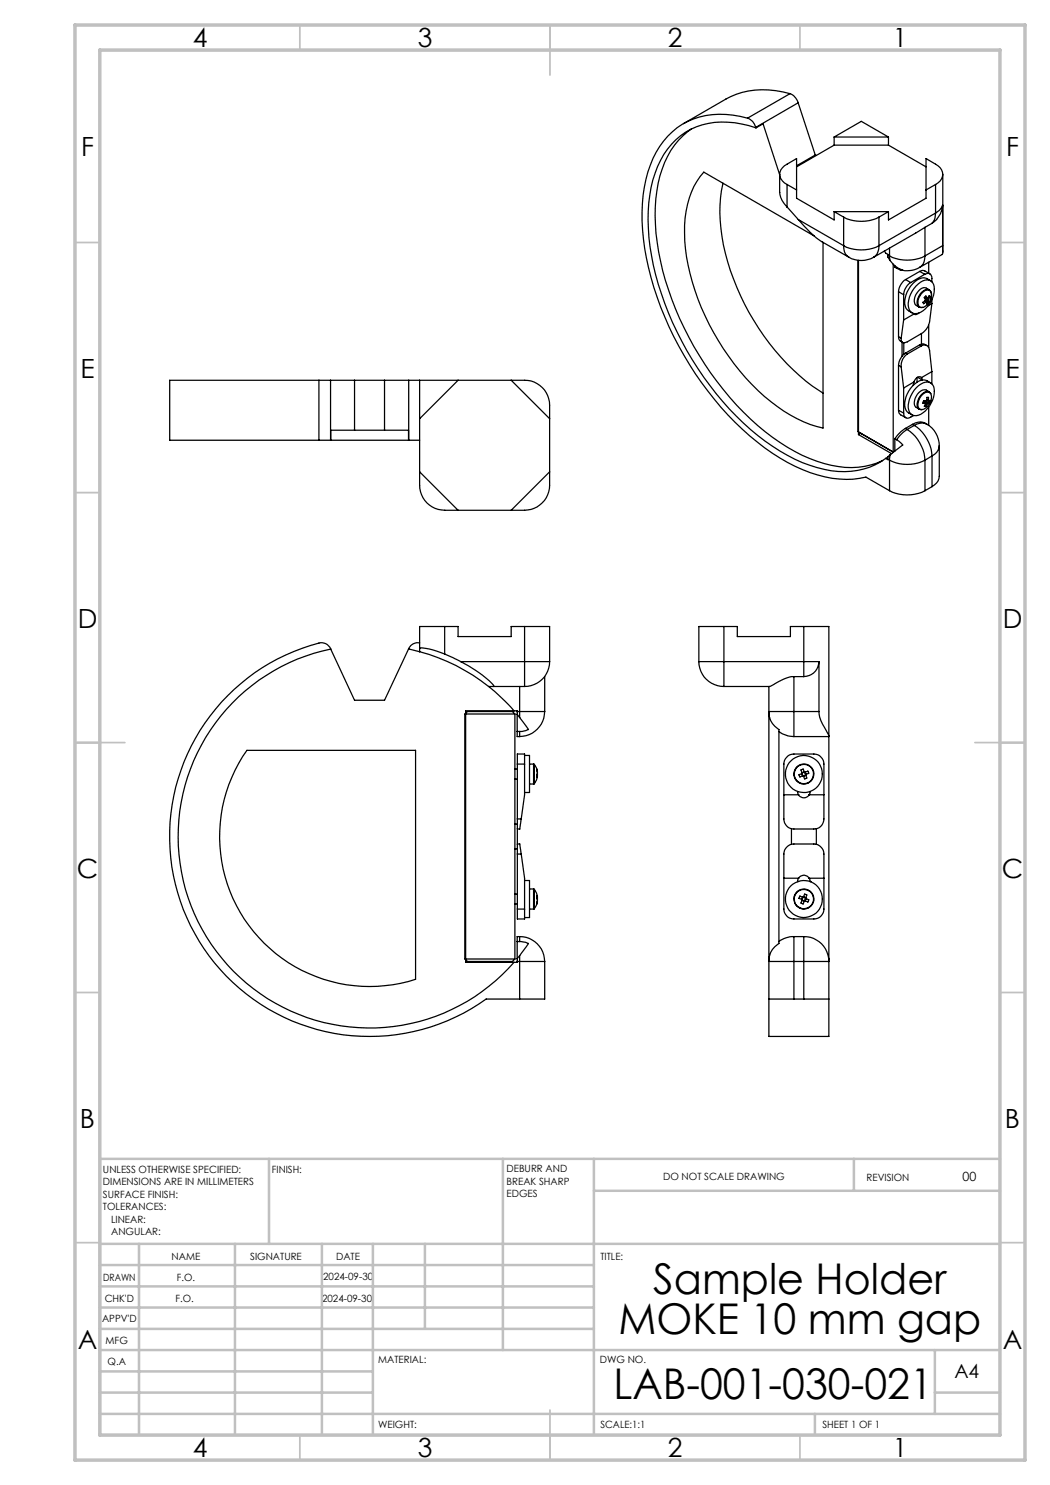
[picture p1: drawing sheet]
<svg xmlns="http://www.w3.org/2000/svg" width="210mm" height="297mm" viewBox="0 0 210 297" stroke-linecap="round" stroke-linejoin="round" font-family="sans-serif">
<g fill="none" stroke="#000" stroke-width=".25">
<path d="M158 18.7a16.5 16.5 0 0 0-12.8 1.1l-8.5 4.9M158 18.7a2.9 2.9 0 0 1 1.6 1.9M158 18.7l-8.5 4.9M138.3 25.8a15.9 15.9 0 0 0-6.3 9.4 39.7 39.7 0 0 0 1.1 20.9 62.7 62.7 0 0 0 21.4 31.4 28.2 28.2 0 0 0 15.9 6 14.6 14.6 0 0 0 6.1-1.4M144.6 36.7a32.6 32.6 0 0 0 2.1 19 47 47 0 0 0 17.2 22.4l.7 .5M149.5 23.6a16.2 16.2 0 0 0-14.1 1.9 18.2 18.2 0 0 0-6.5 11.9 45 45 0 0 0 2.5 22.1 64.7 64.7 0 0 0 21.5 30.1 30.2 30.2 0 0 0 15 6.2 15.2 15.2 0 0 0 5.3-.4l4.7 2.7M149.5 23.6a2.63 2.63 0 0 1 1.7 1.9M151.2 25.5v.1M151.2 25.6a16.4 16.4 0 0 0-14.1 .9 15.9 15.9 0 0 0-6.5 9.5 40.2 40.2 0 0 0 1.7 22.8 61.8 61.8 0 0 0 20.8 29.5 27.6 27.6 0 0 0 15.8 6 14 14 0 0 0 8.2-2.6M151.2 25.6l1.4-.8 3.3 10.1M155.9 34.9l.1 3.6a4.2 4.2 0 0 0 1.4 2.9M157.4 36.9a2.13 2.13 0 0 1-1.5-2 2.13 2.13 0 0 1 1.5-2.1l1.9-1.1v7.9l7.5 4.4v-1.7"/>
<path d="M157.4 36.9v4.5M157.4 36.9l1.9 1.1M159.6 20.6l-8.4 4.9M159.6 20.6l3.5 10.4M163.1 31l-3.8 2.2M163.1 31l.1 .1M166.8 29l-7.5 4.4M166.8 29h10.9M166.8 27.4v1.6M166.8 27.4h10.9M166.8 27.4l5.5-3.1 5.4 3.1M177.7 29l7.5 4.4"/>
<path d="M177.7 27.4v1.6M187.1 36.9a2.15 2.15 0 0 0 1.5-2 2.15 2.15 0 0 0-1.5-2.1l-1.9-1.1v7.9l-7.5 4.4v-1.7M187.1 36.9l-1.9 1.1M187.1 36.9v5.7M188.6 34.9v15.5M157.4 41.4l2.3 2.5M159.7 43.9a22.2 22.2 0 0 0 4.8 4.5l5.3 3M159.7 43.9l9 5.2M162.8 47.2l-22-12.8a17.3 17.3 0 0 0-3.9 12.2 44.9 44.9 0 0 0 7.8 23.1 39.4 39.4 0 0 0 16.1 14.7l1.3 .5 2.5 .7v-37.1M166.8 42.3l1.9 1.1M166.8 42.3h10.9M168.7 43.4a7.8 7.8 0 0 0 7.1 0"/>
<path d="M168.7 49.1a7.8 7.8 0 0 0 7.1 0M168.7 49.1a2.43 2.43 0 0 0 1.1 2.3M168.7 43.4v5.7M169.8 51.4a5 5 0 0 0 5 0M171.6 52.1v34.2l7 4.1v-37.6M171.7 52.1v34.8M175.8 49.1a2.65 2.65 0 0 1-1 2.3M175.8 43.4v5.7M176.9 50.2l.7 .8M177.6 51v.4l.4 .7M177.6 51l.3 .2M177.7 42.3l-1.9 1.1"/>
<path d="M177.9 51.2a7.8 7.8 0 0 0 7.1 0M177.9 51.2l.1 .9M177.9 49.6v1.6M178 52.1a5.1 5.1 0 0 0 2.6 1.9l-1.3-.3-.3-.3v-.2M179.7 58.3l1 .6M179.7 58.3v9M180.7 58.9v5.1M181.1 55.9a3.2 3.2 0 0 0-1.4 2.4M181.1 55.9l1 .6M182.1 56.5a3.2 3.2 0 0 0-1.4 2.4M183.2 57.2a2.49 2.49 0 0 1 3-1 2.85 2.85 0 0 1 .3 3.4 4.7 4.7 0 0 1-3.3 3.1 1.46 1.46 0 0 1-1.6-1.6v-.5a5.9 5.9 0 0 1 1.6-3.4zM183.7 58.2a1.33 1.33 0 0 1 2.1-.2 2.14 2.14 0 0 0-2.2 1.7 1.37 1.37 0 0 0 .2 1.7 1.54 1.54 0 0 1-.6-2.5z"/>
<path d="M183.9 53.5a5.1 5.1 0 0 1-3.9 .4M183.9 54.3a.93 .93 0 0 1 1.1-.1l1 .6M183.9 54.3l1.1 .6M183.9 54.3l-2.8 1.6M184.6 58.5a.93 .93 0 0 1 1.2-.5 .93 .93 0 0 1 .5 1.2l-.1 .5-.5 .9a1.57 1.57 0 0 1-1.8 .8 2.21 2.21 0 0 1 .7-2.9zM184.9 59.5l.8 .4M184.9 59.6l.7 .5M185 54.9a.87 .87 0 0 1 1-.1 .87 .87 0 0 1 .4 .9v.7M185 54.9l-2.9 1.6M185 59.4l.4 .2M185 45.5l-10.2 5.9M185 51.2a2.57 2.57 0 0 1-1.1 2.3"/>
<path d="M185 45.5v5.7M185 59.8l.7 .6M185.4 59.6l-.2-.3a.32 .32 0 0 0-.3 .2 .32 .32 0 0 0 .2 .4v.2l-.5 .4 .1 .2 .5-.3M185.7 59.9l-.1 .2M185.7 59.4h.3M185.7 52.5v2.1M185.8 58a1.44 1.44 0 0 1 .3 1.9M186 59.4l-.3 .5M186 59.4l-.2-.3-.4 .5M186.1 56.2a2.13 2.13 0 0 0-3.1 .1 5 5 0 0 0-1.8 5.3l.2 .3 1 .7M186.4 59.9v.8M186.4 44.7l-1.4 .8"/>
<path d="M187.1 42.6a2.7 2.7 0 0 1-.7 2.1M187.1 42.6l-11.3 6.5M188.5 41a4.8 4.8 0 0 1-2.1 3.7M188.5 49.1v.8a.84 .84 0 0 1-.1 1l-4.5 2.6M188.5 41a2.89 2.89 0 0 1-1.4 1.6M188.5 41v8.1M188.5 49.1l-3.5 2.1M63.8 76.1h2.3M63.8 76.1h-29.9v11.9h29.9M63.8 76.1v11.9M66.1 76.1h15.6M66.1 76.1v11.9"/>
<path d="M70.9 76.1v9.9M76.9 76.1v9.9M81.7 76.1h2.2M81.7 76.1v11.9M83.9 76.1h21a5 5 0 0 1 5 4.9v16a5.1 5.1 0 0 1-5 5.1h-16a5 5 0 0 1-5-5.1zM91.6 76.1l-7.7 7.6M102.2 76.1l7.7 7.6M179.7 67.3v.4a1.12 1.12 0 0 0 .8 .8M179.7 67.3l.5 .4M179.7 73.1v9M179.7 73.1l.5 .3M180.2 73.4l.5 4.2"/>
<path d="M180.4 68.4v2.8M180.7 77.6v5M180.7 64l-.5 3.7M180.8 68.6v2.3M181.1 70.6a3.2 3.2 0 0 0-1.4 2.5M181.1 70.6l.4 .2M181.5 70.8a2.83 2.83 0 0 0-1.3 2.6M182.7 62.7l.1 .1M182.8 76.4l-.1 .6M182.8 62.8l-2.1 1.2M182.8 76.4l-2.1 1.2M183.2 77.6a2.54 2.54 0 0 1 3-.9 2.85 2.85 0 0 1 .3 3.3 4.7 4.7 0 0 1-3.3 3.1 1.51 1.51 0 0 1-1.6-1.5l.3-1.8 .6-1.2z"/>
<path d="M183.4 75.5v.9M183.5 75.5l.9 .5M183.8 62.6l-.7 .3-.3-.1M183.8 61.4l.1 .1M183.9 61.4l.6 .1M183.9 69l.3-.1a1 1 0 0 1 1.1 .2M183.9 69l.4 .2M183.9 69l-2.8 1.6M184.3 79.1a1.16 1.16 0 0 1 1.9-.4 2.61 2.61 0 0 1-1.8 3.2 .98 .98 0 0 1-.7-1.5zM184.3 66.7l-2.8 1.7a.72 .72 0 0 1-.9 .1 .72 .72 0 0 1-.4-.8M184.3 69.2a1.04 1.04 0 0 1 1.1-.1 1.04 1.04 0 0 1 .5 1l.5 4.2M184.3 75.5a.99 .99 0 0 0-1.5 .9"/>
<path d="M184.3 75.5l.1 .5M184.3 69.2l-2.8 1.6M184.3 66.7v2.1M184.4 76h.1M185.2 60.4h.1M185.2 60.4l-.3-.2 .4 .2M185.3 79.9l.3 .1M185.3 80l.4 .2M185.6 60.1l.1 .3M185.7 60.4l-.3 .3-.1-.3M185.7 65v4.5M185.8 78.3a2.18 2.18 0 0 0-2.3 2.2 .98 .98 0 0 0 .9 1.4"/>
<path d="M185.8 78.4l.3 .3M185.8 78.4a1.46 1.46 0 0 0-2.3 .4 1.89 1.89 0 0 0-.2 2.7l.5 .3M186.1 76.6a2.13 2.13 0 0 0-3.1 .2 4.9 4.9 0 0 0-1.8 5.2l.2 .4 1 .6M186.4 60.7l-.5 3.7a3.6 3.6 0 0 1-1.6 2.3M186.4 60.7l-.8 .5M186.4 74.3v2.5M186.4 74.3l-2.1 1.2M63.8 88h2.3M66.1 88h.1M66.1 88h15.6M66.1 88v-2h15.6v2M81.7 88h.1"/>
<path d="M81.7 88h2.2M83.9 94.4l7.7 7.7M109.9 94.4l-7.7 7.7M171.7 86.9l6.6 3.8M171.8 86.5l.5 .2M172.2 86.6l-.5 .3M177.1 91.7l.5 .2v-.1M177.6 91.8l.3 .2M177.6 91.4l-.5 .3M177.9 92a7.8 7.8 0 0 0 7.1 0M177.9 98.1a7.8 7.8 0 0 0 7.1 0M177.9 92v6.1"/>
<path d="M178 91l-.1 1M178 91l-.4 .3v.5M179 87.7v2.5M179 87.7l.3 .2M179.3 87.9l1.3 1.1-2.6 2M179.7 82.1l.3 .7 1.2 .7M179.7 82.1l1 .5M180.7 82.6a.86 .86 0 0 0 .4 .9 .86 .86 0 0 0 1-.1l.6-.3M181.1 85.7a7.2 7.2 0 0 0-2.1 2M181.1 85.7l.3 .2M181.4 85.9a7.2 7.2 0 0 0-2.1 2M181.4 85.9a7.9 7.9 0 0 1 3.6 6.1"/>
<path d="M182.5 84.9l.3 .2M182.5 84.9l-1.4 .8M182.8 85.1a7.9 7.9 0 0 1 3.6 6.1M182.8 85.1l-1.4 .8M184.6 80.4l.5 .2M184.7 80.2l.7 .5M184.7 80.2l-.1 .4h.5M184.8 80.2l.8 .4M185 92v6.1M185 81l.2 .2M185 80.2l.8 .3M185.1 80.6v.3l-.2 .3h.3"/>
<path d="M185.3 84.8a5 5 0 0 1 2.6 4.4M185.3 84.8a2.36 2.36 0 0 0-2.8 .1M185.3 84.8a2.34 2.34 0 0 0-2.5 .3M185.4 80.7l-.2 .5M185.6 80.6l-.2 .1M185.6 80l.1-.2a.21 .21 0 0 0 0-.3 .21 .21 0 0 0-.3 0 .21 .21 0 0 0-.1 .3 .41 .41 0 0 1-.1 .4 .41 .41 0 0 1-.5 0M185.6 80l.1 .2M185.7 80.2l.3-.1-.2 .4M185.7 81.5v3.6M185.8 80.5l-.2 .1M186.4 91.2l-1.4 .8M186.4 97.3l-1.4 .8"/>
<path d="M186.4 91.2v6.1M187.9 89.2v6.1a2.39 2.39 0 0 1-1.5 2M187.9 89.2a2.4 2.4 0 0 1-1.5 2M66.1 129.8a1.95 1.95 0 0 0-2.3-1.2 40 40 0 0 0-26.1 55.7 40 40 0 0 0 59.5 15.5h6.7M66.1 129.8a38.3 38.3 0 0 0-25.2 56.9 38.3 38.3 0 0 0 61.9 5.8M66.1 129.8l4.8 10.2h6l4.8-10.2M81.7 129.8l2.2 .5M83.9 129.7a7.9 7.9 0 0 1 4.2 .8l.8 .3M83.9 130.3a37.1 37.1 0 0 1 13.8 7M83.9 128.6a1.97 1.97 0 0 0-2.2 1.2M88.9 130.8l3.2 1.5M88.9 125.3h-5v5"/>
<path d="M88.9 125.3v5.5M88.9 125.3h2.7v2h10.6v-2h2.7M92.1 132.3a18.1 18.1 0 0 1 6.7 5h-.1M92.1 132.3h12.8M97.7 137.3l3.3 2.9 1.8 2M97.7 137.3h7.2M103.9 137.3v5M104.9 132.3h5M104.9 125.3h5v7M104.9 132.3v5M104.9 125.3v7M108.9 135.3v7"/>
<path d="M109.9 132.3a5 5 0 0 1-5 5M139.8 132.3h5M139.8 132.3a5 5 0 0 0 5 5M144.8 125.3h-5v7M144.8 132.3v5M144.8 125.3h2.7v2h10.6v-2h2.7M144.8 132.3h16M144.8 125.3v7M153.8 137.3v5M158.8 135.3a10.6 10.6 0 0 0-4.7 2h-9.3M158.8 135.3h2M158.8 135.3v7"/>
<path d="M160.8 132.3h3M160.8 125.3h5v21.9M160.8 132.3v3M160.8 125.3v7M163.8 132.3a3 3 0 0 1-3 3M163.8 132.3v10M49.4 150.1h33.7v45.8a30 30 0 0 1-33.3-10.8 30 30 0 0 1-.4-35zM93.1 142.7l.4-.4h9l.5 .5M103 153.8h.5M103 155.8h.5M103 142.8h-10v49h10M103 142.8v49"/>
<path d="M103.4 142.3v.6M103.4 146.3v1h.5M103.4 142.3v-.1h-10.3v50.3h10.3v-.2M103.4 142.9v3.4M103.4 142.3h.5M103.4 142.9l.5 .6M103.4 146.3h.5M103.5 152.8v-2h1.4v2M103.5 152.8h1.4M103.5 152.8v11M103.9 143.5l1.8 2.4-1.1 .4h-.7M103.9 142.3v1.2"/>
<path d="M103.9 142.3h5M103.9 146.3v1M104.9 151.1h1v7.4h-1M104.9 152.8v6.2l-.7 4.8M105.9 152.8h.8M105.9 156.8h.8M106.7 152.8l.2 .1M106.7 152.8v4M106.9 156.7l-.2 .1M106.9 152.9l.6 1.3M106.9 152.9v3.8M107.4 155.2h.1"/>
<path d="M107.4 155l.1 .1M107.5 154.8v.1M107.5 155.2l-.2 .8-.4 .7M107.5 154.4l-.1-.6 .1 .7-.1 .9 .1-.2M107.5 155.1v.1M107.5 154.9v.2M107.5 154.9h-.1M108.9 142.3a5.1 5.1 0 0 1-5 5M153.8 142.3h5M153.8 142.3v.3a4.1 4.1 0 0 0 2 3.4v.3M153.8 142.3v50M155.8 146.3a5.2 5.2 0 0 0 3 1"/>
<path d="M155.8 146.3v42M156.8 159h2.9M157.7 151.1l1.1-.3h4a2.05 2.05 0 0 1 2 2v11a1.97 1.97 0 0 1-2 2h-4a1.99 1.99 0 0 1-2-2v-11a1.99 1.99 0 0 1 .9-1.7zM158.8 142.3v5M158.8 142.3h5M158.8 147.3h7M159.5 158.3l.2 .7M159.5 158.3h.1M159.7 159a1.2 1.2 0 0 0 2.1 0M160.3 154.7l-.1 .1a.28 .28 0 0 0-.3 .4 .28 .28 0 0 0 .5 0h.1M160.4 154.7v.1M160.4 154.5l-.1 .2"/>
<path d="M160.4 154.5v.2M160.4 154.8l.1 .2M160.4 154.7h-.1M160.4 154.7h.1M160.5 155.2l.2 .1M160.5 155l.1 .1M160.5 155v.1M160.5 154.5l-.1 .2M160.5 154.5l-.1 .1M160.6 155.1l-.1 .1M160.6 155.1h.1M160.7 155.1v.2"/>
<path d="M160.7 155.1h.1M160.7 154.4l-.2 .1M160.7 154.4l.2 .1M160.8 155.1l-.1 .1M160.9 154.4h.1M160.9 154.4l-.1-.2a.28 .28 0 0 0-.3-.3 .28 .28 0 0 0-.2 .4l.1 .2M160.9 154.4v.1M160.9 154.4h-.2M160.9 154.5h.1M160.9 154.5l.1 .1M161 155.1h-.2M161 154.4v.2"/>
<path d="M161 154.4h.2a.29 .29 0 0 1 .5 0 .29 .29 0 0 1-.3 .4l-.2 .1M161 154.4l-.1 .1M161 154.6l.1 .2M161.1 155v.1M161.1 155l-.1 .1M161.1 154.8v.1M161.1 154.9v.1M161.1 154.8l.1 .1M161.1 155.1l.1 .1a.29 .29 0 0 1-.1 .5 .29 .29 0 0 1-.3-.3l-.1-.1M161.2 154.9l-.1 .2M161.2 154.9h-.1M161.8 159h3"/>
<path d="M162 158.3l-.2 .7M162 158.3h.1M163.8 142.3a11.1 11.1 0 0 0 1.9 4.7l.1 .2M165.8 147.2v.1M165.8 147.3v52.5M103 178.8h.5M103 164.8h.5M103 169.8h.5M103.5 163.8v7M103.5 168.8h.5l.2 2M103.5 163.8h.7M103.5 170.8v11"/>
<path d="M103.5 170.8h.7M104.2 163.8l-.2 2h-.5M104.2 170.8l.7 4.8v6.2M104.9 176.1h1v7.4h-1M105.9 177.8h.8M106.7 177.8l.2 .1M106.7 177.8v4M106.9 177.9l.4 .7 .2 .9M106.9 177.9v3.8M107.4 179.5h.1M107.4 179.6h.1M107.4 179.7h.1"/>
<path d="M107.5 179.5v.1M107.5 179.5l-.1-.3 .1 .7-.1 .9 .1-.6M107.5 179.7v.1M107.5 179.6v.1M156.8 175.6h2.9M157.4 169.4a1.78 1.78 0 0 1 1.4-.6h4a2.05 2.05 0 0 1 2 2v11a1.99 1.99 0 0 1-2 2h-4a1.99 1.99 0 0 1-2-2v-11a1.78 1.78 0 0 1 .6-1.4zM158.3 165.7v3.2M159.5 176.3h.1M159.7 175.6l-.2 .7M159.7 175.6a1.2 1.2 0 0 1 2.1 0M160.3 179.9l.1 .2M160.3 179.9h.1"/>
<path d="M160.4 179.8v.1M160.4 179.9v.2M160.4 179.9l.1 .2M160.4 179.9h.1M160.5 179.5l-.1-.1a.33 .33 0 0 0-.4-.1 .33 .33 0 0 0-.2 .4l.5 .2M160.5 179.5h.1M160.5 179.6l-.1 .2M160.5 179.5v.1M160.6 179.5l-.1 .1M160.7 179.5h-.1M160.7 179.5h.1M160.7 179.3l.1-.1a.3 .3 0 0 1 .4-.3 .3 .3 0 0 1 0 .5l-.1 .2"/>
<path d="M160.7 179.3l-.2 .2M160.7 179.3v.2M160.7 179.4l.1 .1M160.8 179.5h.2M161 179.5l.1 .2M161 179.5l.1 .1M161.1 179.7h.1M161.1 179.8l-.1 .2M161.1 179.7v.1M161.1 179.6l.1 .1M161.1 179.6v.1M161.2 179.7l-.1 .1"/>
<path d="M161.2 179.7l.1 .1a.32 .32 0 0 1 .4 .2 .32 .32 0 0 1-.2 .4l-.5-.2M161.8 175.6l.2 .7M161.8 175.6h3M162 176.3h.1M163.3 165.7v3.2M103 180.8h.5M103 191.8l-.5 .5h-9l-.4-.4M103.4 191.7v.6M103.4 188.3v3.4M103.4 192.3h.5M103.4 188.3h.5M103.5 181.8v2h1.4v-2"/>
<path d="M103.5 181.8h1.4M103.9 188.3l1.2 .2 .6 .2-1.8 2.4M103.9 187.3v1M103.9 187.3a5 5 0 0 1 5 5M103.9 192.3h5M103.9 191.1v1.2M103.9 187.3h-.5v1M103.9 192.3v7.5M103.9 191.1l-.5 .6M105.9 181.8h.8M106.9 181.7l-.2 .1M107.5 180.4l-.6 1.3"/>
<path d="M108.9 192.3v7.5h-5M153.8 192.3h5M153.8 199.8h5M153.8 199.8v7.5h12v-7.5M153.8 192.3v7.5M155.8 188.3v.3a4.2 4.2 0 0 0-2 3.6v.1M158.8 187.3v5M158.8 187.3a4.9 4.9 0 0 0-3 1M158.8 192.3h2M158.8 199.8h2M158.8 187.3h2M158.8 192.3v7.5"/>
<path d="M160.4 180.1l-.1 .1a.3 .3 0 0 0 .2 .5 .3 .3 0 0 0 .3-.4h.1M160.4 180l.1 .1M160.5 180.1l.2 .1M160.7 180.2h.2M160.8 187.3v5M160.8 187.3a4.9 4.9 0 0 1 4.9 5h-4.9M160.8 199.8h5M160.8 192.3v7.5M160.9 180.1v.2M160.9 180.1h.1M160.9 180.1l-.2 .1M160.9 180.1l.1 .1"/>
<path d="M161 180.2l-.1 .1M161 180l-.1 .1M161 180v.2M165.7 191.8h.1"/>
<circle cx="160.8" cy="154.8" r="3.7"/>
<circle cx="160.8" cy="154.8" r="2"/>
<circle cx="160.8" cy="154.8" r="1.93"/>
<circle cx="160.8" cy="179.8" r="3.7"/>
<circle cx="160.8" cy="179.8" r="1.99"/>
<circle cx="160.8" cy="179.8" r="1.92"/>
</g>
<g fill="none" stroke="#c0c0c0" stroke-width=".35">
<path d="M60 5v5M110 5v10M160 5v5M15 48.5h5M200 48.5h5M15 98.5h5M200 98.5h5M15 148.5h10M195 148.5h10M15 198.5h5M200 198.5h5M15 248.5h5"/>
<path d="M200 248.5h5M60 287v5M110 282v10M160 287v5"/>
</g>
<g fill="none" stroke="#c0c0c0" stroke-width=".5">
<path d="M53.8 231.8v17M100.6 231.8v38.2M118.8 231.8v55.2M118.8 238.2h81.2M170.8 231.8v6.4M200 231.8h-180v55.2M20 248.8h180M20 257.3h98.8M20 253h98.8M27.8 248.8v38.2M47 248.8v38.2M64.4 248.8v38.2"/>
<path d="M74.6 248.8v38.2M85 248.8v17M20 265.8h98.8M20 261.5h98.8M20 278.5h54.6M20 274.3h54.6M20 270h180M187 278.5h13M187 270v12.8M20 282.8h180M163 282.8v4.2"/>
</g>
<path d="M15 5h190v287h-190zM20 10h180v277h-180z" fill="none" stroke="#c0c0c0" stroke-width=".7"/>
<g font-size="8.5">
<text x="130.7" y="258.8">Sample Holder</text>
<text x="123.7" y="266.9">MOKE 10 mm gap</text>
<text x="122.7" y="279.7">LAB-001-030-021</text>
</g>
<g font-size="5.3">
<text x="38.5" y="9.5">4</text>
<text x="83.5" y="9.5">3</text>
<text x="133.6" y="9.5">2</text>
<text x="178.6" y="9.5">1</text>
<text x="16.2" y="31.3">F</text>
<text x="201.2" y="31.3">F</text>
<text x="16.1" y="75.5">E</text>
<text x="201.1" y="75.5">E</text>
<text x="15.5" y="125.5">D</text>
<text x="200.5" y="125.5">D</text>
<text x="15.4" y="175.5">C</text>
<text x="200.4" y="175.5">C</text>
<text x="16" y="225.5">B</text>
<text x="201" y="225.5">B</text>
<text x="15.5" y="269.8">A</text>
<text x="200.5" y="269.8">A</text>
<text x="38.5" y="291.5">4</text>
<text x="83.5" y="291.5">3</text>
<text x="133.6" y="291.5">2</text>
<text x="178.6" y="291.5">1</text>
</g>
<text font-size="3.9" x="190.9" y="275.5">A4</text>
<text font-size="2.5" x="192.5" y="236.1">00</text>
<g font-size="2">
<text x="20.6" y="234.6">UNLESS OTHERWISE SPECIFIED:</text>
<text x="20.6" y="237.1">DIMENSIONS ARE IN MILLIMETERS</text>
<text x="20.6" y="239.6">SURFACE FINISH:</text>
<text x="54.4" y="234.6">FINISH:</text>
<text x="101.3" y="234.5">DEBURR AND</text>
<text x="101.3" y="237">BREAK SHARP</text>
<text x="101.3" y="239.5">EDGES</text>
<text x="132.6" y="236">DO NOT SCALE DRAWING</text>
<text x="173.3" y="236.2">REVISION</text>
<text x="20.6" y="242.1">TOLERANCES:</text>
<text x="22.2" y="244.6">LINEAR:</text>
<text x="22.2" y="247.1">ANGULAR:</text>
<text x="34.3" y="252">NAME</text>
<text x="50" y="251.9">SIGNATURE</text>
<text x="67.2" y="251.9">DATE</text>
<text x="120.1" y="251.9">TITLE:</text>
<text x="20.6" y="256.1">DRAWN</text>
<text x="35.3" y="256.1">F.O.</text>
<text x="64.6" y="255.9">2024-09-30</text>
<text x="20.9" y="260.3">CHK'D</text>
<text x="35.1" y="260.3">F.O.</text>
<text x="64.4" y="260.3">2024-09-30</text>
<text x="20.4" y="264.4">APPV'D</text>
<text x="21.1" y="268.8">MFG</text>
<text x="21.5" y="273">Q.A</text>
<text x="75.6" y="272.5">MATERIAL:</text>
<text x="120" y="272.5">DWG NO.</text>
<text x="75.6" y="285.5">WEIGHT:</text>
<text x="120.1" y="285.6">SCALE:1:1</text>
<text x="164.5" y="285.6">SHEET 1 OF 1</text>
</g>
</svg>
